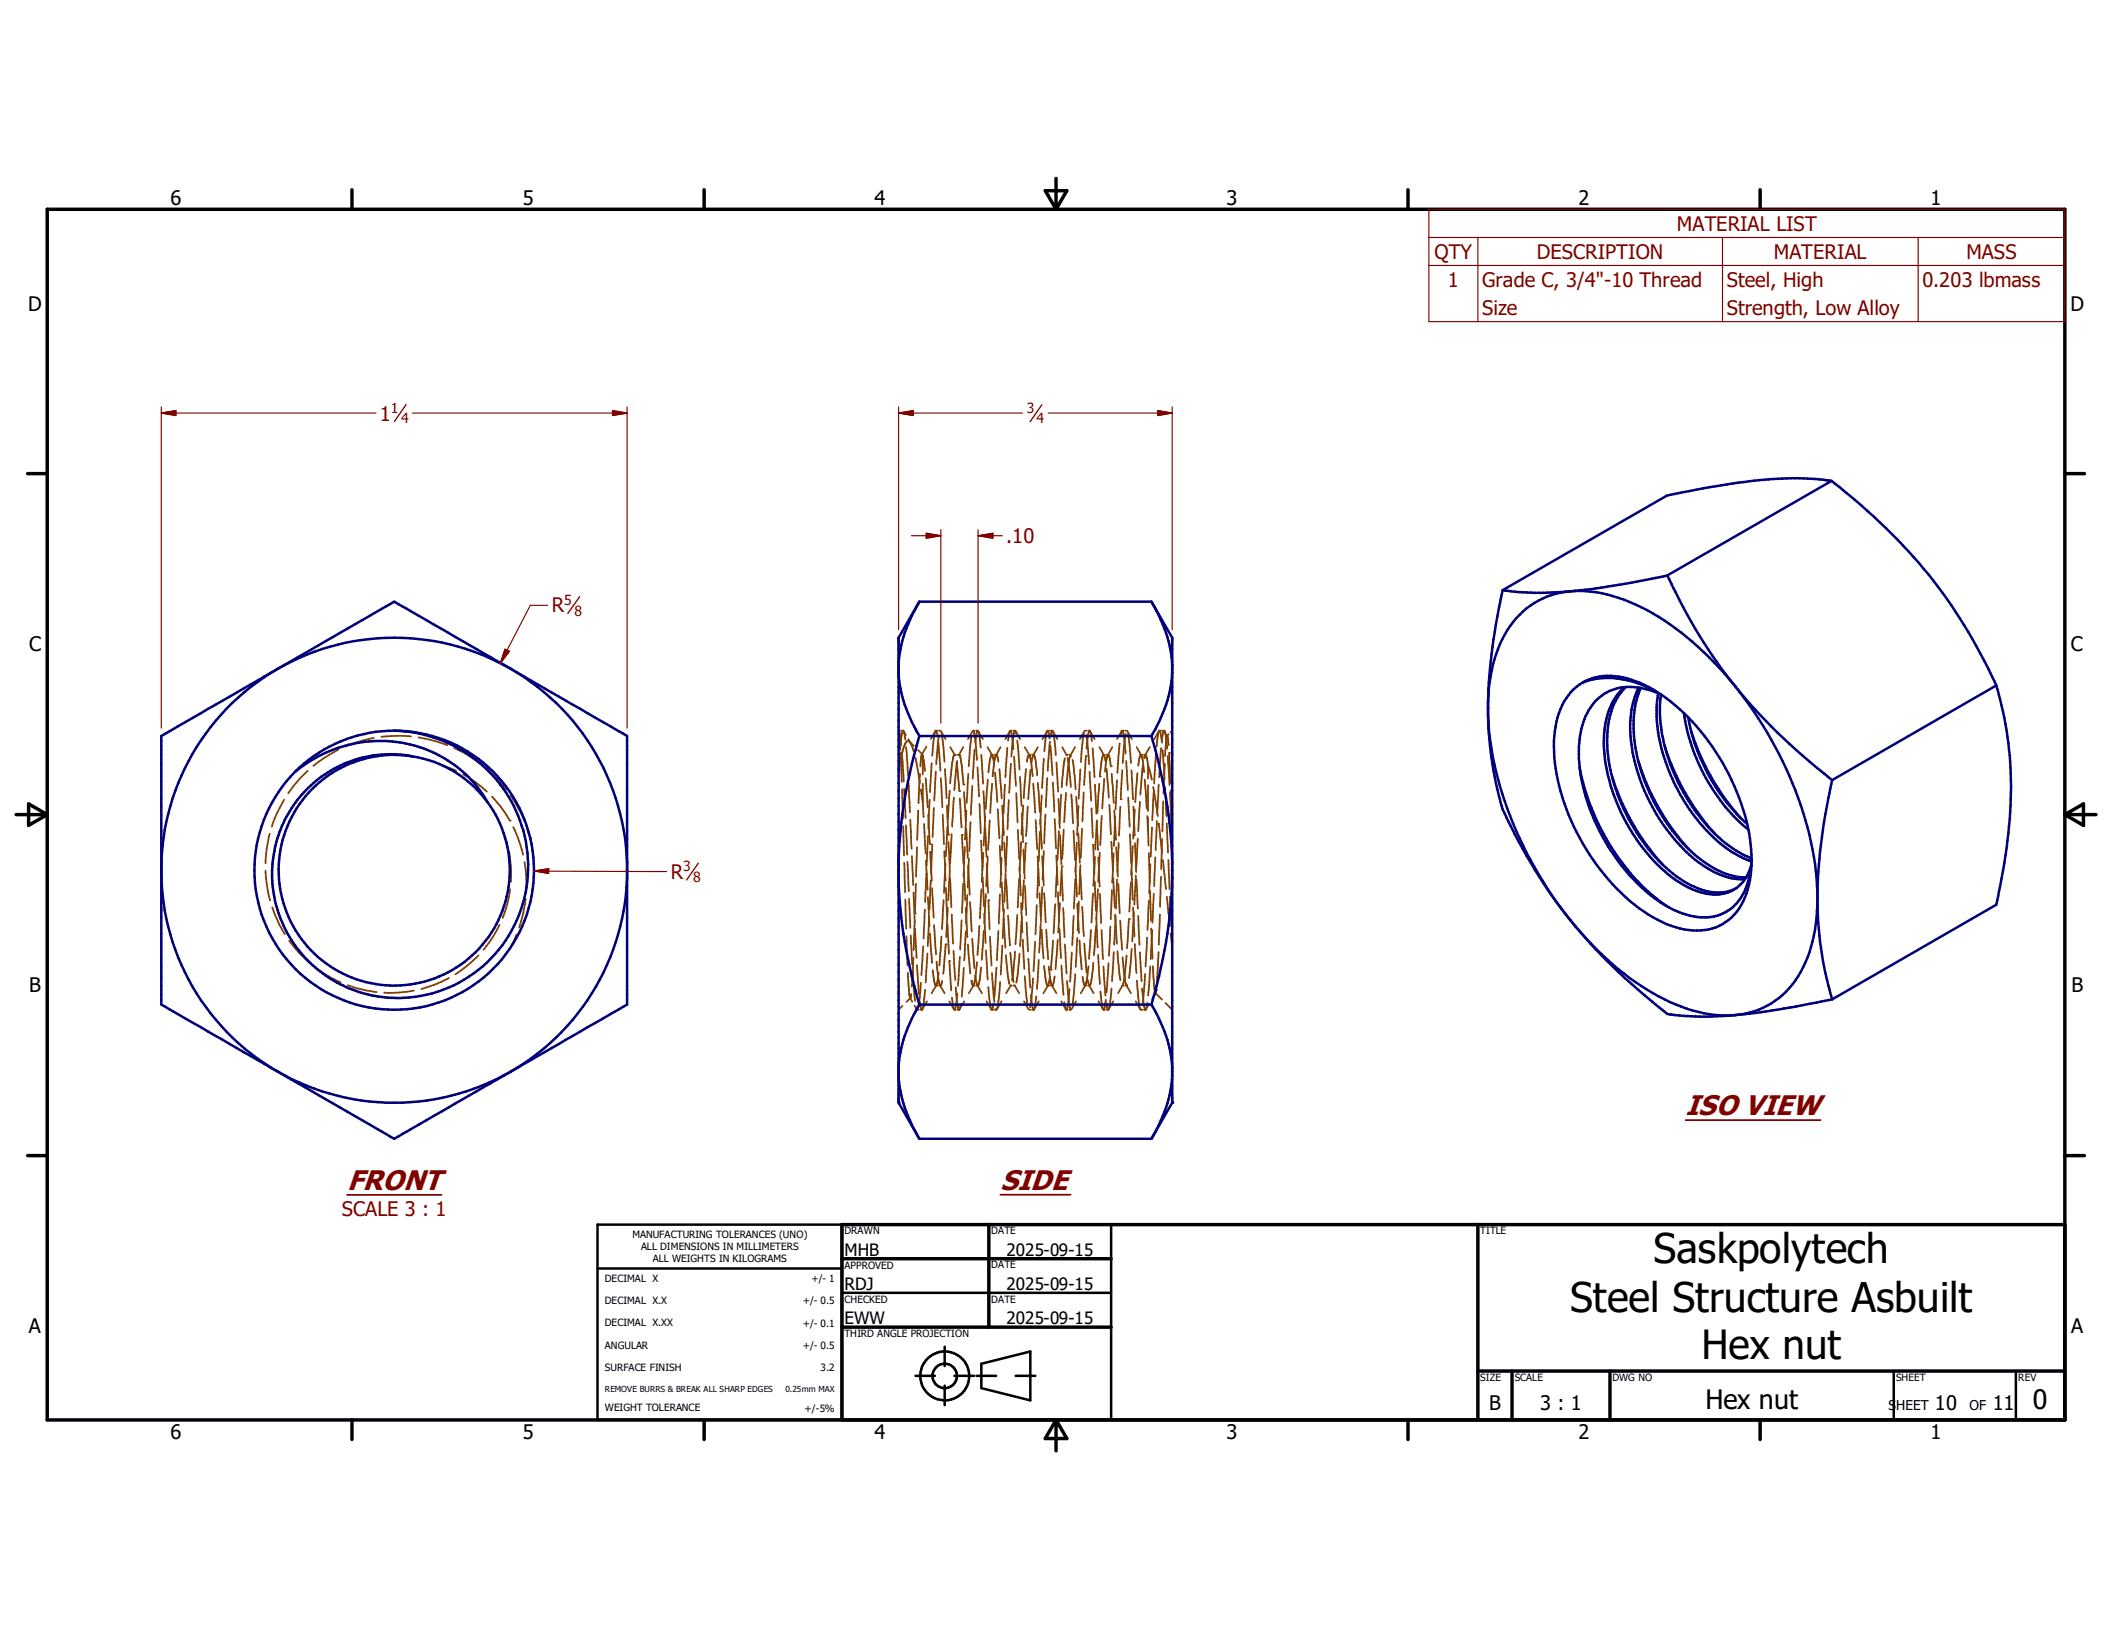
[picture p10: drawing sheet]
<svg xmlns="http://www.w3.org/2000/svg" width="279mm" height="216mm" viewBox="0 0 279 216" stroke-linecap="round" stroke-linejoin="round" font-family="sans-serif">
<g fill="none" stroke="#804000" stroke-width=".23">
<path d="M44.8 99.3l-1.9 1.1-1.4 1.1M49.5 97.7l-2.3 .6-1.5 .6M54.5 97.5h-1.9l-2.1 .1M55.5 97.7l2.1 .4 1.7 .6M60.2 99.1l1.3 .6 2.1 1.4M119.1 96.8l.1 .5 .2 1.4M119.2 96.8h-.2l.2 1.9M119.3 99.7l.2 3.9M119.5 96.8h.2M119.5 99.6l.2 3.9M119.6 96.8l-.1 .5-.3 2M119.7 96.8l.2 1.2"/>
<path d="M119.7 96.8l.3 .6M120 98.9l.3 3.9M120.3 97.9l.3 .5M120.5 98.3l.6 .5M121.1 99.5l-.3-.8a.54 .54 0 0 0-.7-.5l-.2 .3-.4 1.2M121.6 99.3l.6 .6M122.1 99.9h.1M122.2 99.9h.1M122.2 100l.1 .2M122.7 98.9l-.6 1.2-.2 1.4M123.9 96.8l-.2 1.3-.2 2M123.9 96.8l-.6 1.1"/>
<path d="M124 96.8l.2 .5M124.2 96.8h-.3M124.3 98.2l.3 3.9M124.4 96.8h.2M124.4 97.4l-.4 3.8M124.6 96.8l.7 1.1M124.7 97.1l.3 1.9 .1 1.9M125.9 99l.6 1.1M126.4 100h.3M126.4 100a10.8 10.8 0 0 0-.5 3.3v.5M126.4 100h.1M126.9 100h.2"/>
<path d="M127.6 99l-.6 1.1M128.7 97.6h.1M128.7 97.6l-.4 3.9M128.9 96.8l-.7 1.1M128.9 96.8h.2M129 96.8l.2 1.5 .2 2.4M129.1 99.3l-.2 3.8M129.3 96.8h.2M129.5 96.8l-.1 .3-.2 1.2M129.5 96.8l.2 .4 .2 1.8M129.6 96.8l.6 1.1M130 100l.2 3.8"/>
<path d="M130.8 99l.7 1.1M131.4 100h.1M131.6 100h-.3l-.1 .6-.2 1.7M131.8 100h.2M132 100l-.3 .8-.2 2M132.6 99l-.7 1.1M133.5 99.1l-.3 3.8M133.8 96.8l-.6 1.1M133.9 96.8l.1 .4 .2 1M134.1 96.8h-.3l-.3 1.3M134.2 98.2l.1 1M134.2 98.2l-.2 2"/>
<path d="M134.3 96.8h.2M134.5 96.8l.6 1.1M134.6 97.1h.1M134.6 97.1l-.1-.3-.2 .2-.1 1.2M134.8 98.1l.3 3.8M135.8 99l.6 1.1M136.5 100a.41 .41 0 0 0-.4 .5l-.1 .4M136.7 100h.2M136.9 100h.1a7.1 7.1 0 0 1 .4 2.7M136.9 100h.1M137.5 99l-.6 1.1M138.7 96.8h.1a.95 .95 0 0 1 .2 1h.1"/>
<path d="M138.7 96.8l-.2 1.1-.1 1.6M138.7 96.8l-.6 1.1M138.8 96.8h.2M139.1 98.3l-.3 3.8M139.2 98.8l.2 3.9M139.2 96.8h.2M139.2 97.3h.1M139.4 96.8l-.2 .5M139.4 96.8l.1 .1M139.5 96.9l.1 .5 .3 2.6M139.5 96.8l.6 1.1M140.7 99l.6 1.1"/>
<path d="M141.3 100h.2M141.7 100h.2M142.4 99l-.6 1.1M143.6 97.1l-.4 3.8M143.7 96.8l-.6 1.1M143.7 96.8h.2M143.9 97.4l.4 3.8M144.2 96.8h.2M144.3 96.8l-.2 .8-.2 1.6M144.4 96.8l.3 1.3M144.4 96.8l.6 1.1M144.7 99.1l.3 3.8"/>
<path d="M145.7 99l.6 1.1M146.2 100h.2M146.2 100h.1M146.6 100h.2l-.3 .8-.1 1.4M147.4 99l-.7 1.1M148.3 98.5l-.3 3.9M148.6 96.8h.1l.1 .1 .1 .4 .2 2.5M148.6 96.8l-.2 .7M148.6 96.8l-.6 1.1M148.7 96.8h.2M149.1 96.8h.2M149.1 97.2l-.4 3.9"/>
<path d="M149.3 96.8l.7 1.1M149.4 97.2l.4 3.9M150.6 99l.6 1.1M151.1 100l-.2 .5-.1 .9M151.3 100h-.2l.3 .6 .2 1.7M151.6 100l.2 .1 .3 1.3M152.3 99l-.6 1.1M153.1 99.9l-.2 3.9M153.5 96.9l.1-.1 .1 .1 .2 1.5M153.5 96.9l-.3 2M153.5 96.8l-.6 1.1M153.6 96.8h.2"/>
<path d="M153.8 99.1l-.2 3.8M153.9 98.1h.1M154 99.4l.3 3.8M154 96.8h.3M154.2 96.8l-.3 1.3M154.3 96.8l.1 .6 .2 1.8M154.3 96.8l.1 .3M154.5 97.3l.2 .2M154.6 97.5l-.2 2.7M154.6 97.5h.1M154.7 97.5l.1 1.2M154.8 97.2l-.2 .3"/>
<path d="M154.9 99.7h.1M154.9 99.7l.2 4M155.3 96.8l-.2 .2M35.2 115.3l.2 1.9 .4 2M35.7 110.4l-.4 2-.1 1.9M35.8 119.2h.1M37.6 105.9l-.9 1.8-.7 1.8M40.8 102.1l-1.5 1.5-1.1 1.5M58.7 101.4l1.8 .7M61.4 102.6l1.6 1 1.5 1.3M64.4 101.7h.1M64.4 101.7l1.5 1.5 1.2 1.4"/>
<path d="M65.2 105.5a14.7 14.7 0 0 1 2.3 3.2M66.6 110l.6 1.9M67.4 112.9l.3 2.2v1.7M67.5 108.7h.1M67.6 117.8l-.4 2-.6 1.8M67.7 105.4l1.3 2.3 .5 1.2M68 109.6l.6 1.3 .7 2.3M69.5 114.2l.2 1.6v2.3M69.6 119a18.5 18.5 0 0 1-.8 3.9M69.8 109.8l.6 1.9M119.2 100.3l-.2 1.9 .3-1.7M119.5 104.5l.1 3.9"/>
<path d="M119.7 109.4l.1 3.9M119.8 114.3l.1 3.9M119.8 104.5l.2 3.9M119.9 119.1l.2 3.9M120 109.3l.2 3.9M120.2 114.2l.2 3.9M120.4 103.8l.1 3.8M120.4 119l.2 3.9M120.6 108.6l.2 3.8M120.8 113.4l.2 3.8M121 118.2l.2 3.9M121.3 100.3l.6 3.4"/>
<path d="M121.3 117.1l-.1 3.9M121.5 112.2l-.1 3.9M121.6 107.4l-.1 3.9M121.9 102.5l-.2 3.9M122 104.5l.3 1.7M122.3 100.2v2.4M122.3 103.8v2.4M122.3 100.2l.2 1.9M122.3 106.2l.1 2M122.4 109.1l.2 3.9M122.5 102.1h.1M122.6 113h.1"/>
<path d="M122.6 103.1l.3 3.9M122.7 114l.2 3.9M122.7 115.6l-.1 3.9M122.9 110.8h.1M122.9 110.8l-.1 3.8M122.9 118.8l.2 3.9M123 107.9l.2 3.9M123.2 105.9l-.2 3.9M123.2 111.8h.1M123.2 112.8l.2 3.9M123.3 116.6l-.2 3.9M123.4 101.1l-.2 3.8"/>
<path d="M123.5 111.8l-.2 3.9M123.5 117.6l.2 4M123.7 107l-.2 3.9M124 102.2l-.2 3.8M124.6 103l.2 3.9M124.9 107.9l.2 3.9M125 119.2l-.2 3.9M125.1 112.7l.2 3.9M125.2 101.9l.2 3.8M125.3 114.4l-.3 3.9M125.3 117.6l.2 3.9M125.5 106.7l.1 3.8"/>
<path d="M125.5 109.6l-.2 3.8M125.5 109.6h.1M125.6 110.5h.1M125.7 111.5l.1 3.8M125.8 115.4l-.2 3.8M125.8 104.7l-.2 3.9M125.9 116.3l.1 3.9M126.1 110.5l-.2 3.9M126.4 105.6l-.3 3.9M126.7 100.9l.4 3.9M126.8 100.8l-.4 3.9M127.1 104.8h.1"/>
<path d="M127.1 100.1h.1M127.1 100.1l.3 1.1 .2 2.7M127.2 105.7l.2 3.9M127.4 110.6h.1M127.4 110.6l.2 3.9M127.6 117l-.2 3.9M127.6 103.9h.1M127.7 115.4l.2 3.9M127.7 104.9l.2 3.9M127.8 112.2l-.2 3.9M128 109.8l.2 3.8M128 107.3l-.2 3.9"/>
<path d="M128.2 118.5l-.2 3.9M128.3 114.6l.2 3.9M128.3 102.5l-.2 3.9M128.4 113.7l-.2 3.9M128.5 119.5l.2 3.9M128.6 108.9l-.2 3.8M128.8 104.1l-.2 3.8M129.5 101.6l.2 3.9M129.8 106.5l.1 3.9M130 111.3l.1 3.9M130 117.8l-.2 3.9M130.2 116.2l.2 3.9"/>
<path d="M130.3 113l-.2 3.8M130.3 104.8l.2 3.8M130.5 109.6l.2 3.9M130.5 108.1l-.2 3.9M130.6 118.4l-.2 3.9M130.7 113.5h.1M130.7 114.4l.2 3.9M130.8 113.5l-.2 3.9M130.8 103.3l-.2 3.8M131 119.2h.1M131 119.2l.1 3.9M131.1 108.7l-.2 3.9"/>
<path d="M131.4 103.8l-.2 3.9M131.4 100l.1 .1M131.5 100.1l.2 1.3M131.8 102.3l.3 3.9M132 100l.3 .9M132.2 107.2l.2 3.8M132.4 101.9l.3 3.8M132.5 112l.1 2.8M132.5 118.5l-.2 3.8M132.6 114.8l.1 1.1M132.6 114.8l-.1 2.7M132.7 113.6l-.1 1.2"/>
<path d="M132.7 116.8l.2 3.9M132.8 106.7h.1M132.8 106.7l.2 3.9M132.9 108.8l-.2 3.8M133 111.6l.2 3.9M133.1 103.9l-.2 3.9M133.2 115.6l-.1 3.9M133.3 116.5l.2 3.8M133.4 110.8l-.1 3.9M133.6 106l-.1 3.8M133.9 101.2l-.2 3.8M134.3 100.2l.3 3.9"/>
<path d="M134.6 105.1l.2 3.8M134.9 109.9l.1 3.9M135 116.4l-.2 3.8M135.1 114.8l.1 3.8M135.1 102.9l.2 3.8M135.3 119.6l.2 3.9M135.3 111.5l-.2 3.9M135.4 107.7l.2 3.9M135.6 106.7l-.3 3.8M135.6 112.5l.1 3.1M135.6 116.6l-.2 3.9M135.7 115.6l.1 .8"/>
<path d="M135.8 117.3l.2 3.9M135.9 111.7h.1M135.9 111.7l-.2 3.9M135.9 101.9l-.3 3.8M136.2 106.8l-.3 3.9M136.3 100l.3 .8 .2 2M136.5 102l-.3 3.9M136.9 103.8l.3 3.8M136.9 100l-.3 1M137.2 108.6l.2 3.9M137.4 119.9l-.2 3.9M137.5 113.4l.2 3.9"/>
<path d="M137.5 103.7l.3 3.9M137.6 115l-.2 3.9M137.7 118.3l.2 3.8M137.8 110.2l-.2 3.9M137.8 108.6l.2 3.8M138 105.3l-.2 3.9M138.1 117.5l-.2 3.9M138.1 113.4l.2 3.9M138.3 100.5l-.3 3.9M138.3 112.7l-.2 3.8M138.3 118.3l.2 3.9M138.5 107.9l-.2 3.8"/>
<path d="M138.7 103l-.2 3.9M139.5 103.6l.2 3.9M139.7 108.5l.2 3.9M139.8 119.8l-.2 3.8M139.9 113.3l.2 3.9M140 101l.2 3.9M140 114.9l-.1 3.9M140.2 118.2l.1 3.9M140.2 105.8l.2 3.9M140.3 110.1l-.2 3.8M140.4 119.6l-.2 3.9M140.4 110.6l.2 3.9"/>
<path d="M140.6 105.3l-.2 3.8M140.6 115.4l.2 3.9M140.7 114.8h.1M140.7 114.8l-.2 3.8M140.9 109.9l-.2 3.9M141.1 100.4l-.4 3.9M141.2 105l-.2 3.9M141.4 100.4l.5 3.8M141.8 100.2h.1M141.8 100.2l-.2 .9-.3 2.9M141.9 105.2l.3 3.9M142.1 100.7l.4 3.8"/>
<path d="M142.2 110l.2 3.9M142.4 116.5l-.1 3.8M142.5 114.9l.2 3.8M142.6 105.5l.2 3.9M142.7 111.6l-.2 3.9M142.7 119.7l.3 3.9M142.9 110.4l.2 3.9M142.9 106.8l-.2 3.8M142.9 119.4l-.1 3.9M143.1 115.2l.2 3.9M143.1 101.9l-.2 3.9M143.1 114.6l-.1 3.8"/>
<path d="M143.3 109.8l-.1 3.8M143.6 105l-.2 3.8M143.9 100.1h.1M143.9 100.1l-.3 3.9M144.4 102.2l.2 3.9M144.6 107.1l.2 3.8M144.8 111.9h.1M144.8 111.9l.2 3.9M144.8 118.3l-.2 3.9M145 116.8l.2 3.8M145.1 103.9l.1 3.9M145.1 113.5l-.2 3.8"/>
<path d="M145.3 108.7l.2 3.9M145.3 108.7l-.2 3.8M145.4 117.8l-.1 1.7a32.6 32.6 0 0 0 .1 6M145.5 113.6l.2 3.8M145.6 103.8l-.2 3.9M145.7 117.4h.1M145.7 102.8h.1M145.7 118.4l.2 3.8M145.7 112.9l-.2 3.9M146 108.1l-.2 3.8M146.2 100l-.3 .8-.2 2M146.3 100l.2 .8"/>
<path d="M146.3 103.2l-.3 3.9M146.6 101.8l.3 3.9M146.8 100l.2 .4 .2 1.1M146.9 106.6l.3 3.9M147.2 101.5h.1M147.2 111.5l.2 3.8M147.3 102.5l.3 3.9M147.3 117.9l-.1 3.9M147.5 116.3l.2 3.9M147.5 113l-.1 3.9M147.6 107.3l.2 3.9M147.7 108.2l-.1 3.9"/>
<path d="M147.9 112.2l.2 3.9M148 103.3l-.2 3.9M148 116.5l-.2 3.8M148.1 117.1l.2 3.9M148.2 111.7l-.2 3.8M148.4 106.8l-.2 3.9M148.5 105.9h.1M148.7 102l-.2 3.9M149.2 100.8l.2 3.9M149.5 105.6l.1 3.9M149.7 110.5l.1 3.8M149.8 116.9l-.2 3.8"/>
<path d="M149.9 115.3l.2 3.9M149.9 102l.2 3.8M150.1 112.1l-.2 3.8M150.1 105.8v.1M150.2 106.8l.1 3.9M150.3 107.2l-.2 3.9M150.4 111.7l.1 3.8M150.5 115.9l-.2 3.9M150.6 116.5l.1 3.8M150.7 102.4l-.3 3.8M150.7 111.1l-.2 3.9M151 106.2l-.2 3.9"/>
<path d="M151.4 101.4l-.3 3.9M151.6 100.4h.1M151.7 103.3l.2 3.8M151.7 100l-.1 .4M152 108.1l.1 1.9M152.1 110l.1 2M152.1 101.4v1.7M152.1 104v3.4M152.1 108.3v1.7M152.1 101.4l.5 1.9M152.2 113l.1 4M152.2 119.3l-.2 3.9"/>
<path d="M152.4 118l.1 4M152.4 114.5l-.2 3.8M152.6 109.6l-.2 3.9M152.8 104.2l.6 3.9M152.9 104.8l-.3 3.8M152.9 118.4l-.2 3.8M153.1 113.6l-.2 3.8M153.3 108.7l-.2 3.9M153.5 109.1l.4 3.8M153.5 103.9l-.2 3.9M153.8 116.1l-.1 4M153.9 111.1l-.1 4"/>
<path d="M154 113.9l.5 3.9M154.1 106.1l-.1 4M154.3 101.1l-.2 4M154.3 104.2l.2 3.9M154.6 118.8l.4 3.8M154.6 109l.1 3.9M154.7 100.1l.2 3.9M154.8 113.9l.1 3.9M155 118.8l.2 3.8M155 105l.2 3.8M155.1 103.7h.1M155.1 104.7l.1 4"/>
<path d="M155.2 109.8l.1 1.9v-.8M155.2 109.7l.1 .7M36.1 120.2l.9 2.2 .7 1.3M38.3 124.6a17 17 0 0 0 2.7 2.9M41.7 128.1a14.6 14.6 0 0 0 3.4 2M46.1 130.5a18.6 18.6 0 0 0 3.8 .9M54.8 131.2a16.4 16.4 0 0 1-3.9 .3M59.5 129.5a16.3 16.3 0 0 1-3.7 1.5M63.4 126.5a18.7 18.7 0 0 1-3.1 2.5M66.2 122.5a16.5 16.5 0 0 1-2.1 3.3M68.5 123.8l-.9 1.7M119.6 133.2l-.6 .5"/>
<path d="M120.1 124l.1 3.9M120.3 128.9l.1 2.7 .2 .6M120.6 132.2h.1M120.6 132.2l.3 .5M120.6 132.2l-.5 .5M120.6 123.9l.3 3.9M120.7 131.7l-.1 .4M120.9 128.7l-.1 2M121 126.8v.8a18.3 18.3 0 0 0 .1 4l.1 1M121.2 133.2l.3 .5M121.2 122l-.2 3.8M121.2 121h.1"/>
<path d="M121.2 123l.2 3.9M121.4 133.6v.1M121.4 133.7h.3M121.5 127.9l.2 3.8M121.8 132.7l.3 1M122 130.2l-.3 2.8-.2 .7M122.3 125.3l-.2 3.9M122.5 120.5l-.1 3.8M122.6 131.1l-.3 2.2-.1 .4h-.3M122.8 132.6l-.6 1.1M122.9 126.3l-.3 3.8M123.1 121.5l-.2 3.8"/>
<path d="M123.2 123.6l.3 3.9M123.5 127.5h.1M123.6 128.5l.2 1.5a.45 .45 0 0 0 .4 .5M123.8 122.5l.2 3.9M124.1 130.5l-.7 1.1M124.1 127.4l.2 2.4 .2 .7M124.4 128.9l-.2 1-.2 .6M124.5 130.5h.1h-.2M124.5 130.5l.7 1.1M124.7 124l-.3 3.9M124.8 129.9l-.2 .6M125.3 125.1h.1"/>
<path d="M125.3 125.1l-.4 3.9M125.5 122.4l.2 3.9M125.6 120.2l-.2 3.9M125.8 127.3h.1M125.8 127.3l.2 3.9M125.8 132.6l.6 1.1M126.1 121.1l.2 3.9M126.1 132.1l.3 1.6M126.3 125.9l.3 3.9M126.4 133.7h.1M126.4 133.7h.3M126.6 130.8l.3 2.4 .1 .5"/>
<path d="M126.8 131.6l-.2 1.7-.2 .4M127.1 133.7h-.2M127.2 126.7l-.3 3.9M127.3 133h.1M127.3 133l-.2 .7M127.4 121.9l-.2 3.9M127.7 128.2l-.3 3.8M127.7 132.6l-.6 1.1M127.9 123.4l-.2 3.8M127.9 120.2l.3 3.9M128.2 125.1l.4 3.8M128.7 129.9h.1"/>
<path d="M128.7 129.9l.2 .6h.2M128.8 124.4l.3 3.8M129 130.5h-.1M129 130.5l-.6 1.1M129.2 129.2l.3 1.3M129.4 127.4l-.2 2.3-.2 .8M129.5 130.5l.6 1.1M129.8 122.6l-.3 3.9M130 128.1l-.3 2.3-.1 .1h-.3M130.3 123.3l-.2 3.8M130.4 121l.2 3.9M130.6 125.9l.2 3.9"/>
<path d="M130.7 132.6l.6 1.1M130.9 130.7l.3 2.5 .1 .5M131.2 124l.2 3.9M131.3 133.7h.3M131.4 128.9l.3 3.8M131.6 133l-.2 .7M131.8 133.7h.2M131.9 133.7h.1M132 128.2l-.3 3.8M132.3 123.3l-.2 3.9M132.5 130.1l-.3 3-.2 .6M132.7 132.6l-.6 1.1"/>
<path d="M132.8 125.2l-.2 3.9M133 121.7l-.2 2.6M133 121.7l.2 3.8M133 120.4v1.3M133.3 126.5l.2 2.8 .2 1M133.5 121.3h.1M133.5 121.3l.3 3.9M133.9 130.5h.2M133.9 126.2l.4 3.9M133.9 130.5l-.6 1.1M134.3 130.5h.2M134.4 130.5l.6 1.1"/>
<path d="M134.5 126l-.4 3.9M134.8 121.2l-.3 3.9M135.1 126.3l-.5 3.9M135.4 121.4l-.3 3.9M135.5 124.5l.2 3.8M135.7 132.6l.6 1.1M135.8 129.3l.3 3.9M136 122.2l.2 3.8M136.2 127l.3 3.8M136.3 133.7h.2M136.6 131.8l.1 1.2 .2 .7M136.9 129.6l-.4 3.8"/>
<path d="M136.9 128.6h.1M137 133.7h-.3M137.1 124.7l-.2 3.9M137.3 132l-.3 1.7M137.6 127.1l-.2 3.9M137.6 132.6l-.6 1.1M137.9 122.3l-.2 3.9M138 123.1l.3 3.9M138.3 127.9l.3 2 .1 .6h.3M138.6 123.1l.3 3.9M138.9 130.5h-.1M138.9 130.5l-.7 1.1"/>
<path d="M138.9 128l.2 1.7 .3 .8h-.2M139.1 129.4l-.2 1.1M139.2 128.4h.1M139.3 130.5l.7 1.1M139.4 130.5h.1M139.5 124.6l-.3 3.8M139.7 129.3l-.2 1.2M140.1 124.5l-.3 3.9M140.4 123l.2 3.9M140.6 132.6l.6 1.1M140.6 127.9l.3 3.8M140.8 120.3l.2 3.8"/>
<path d="M140.9 131.7v.1M141 132.7l.2 1M141.1 125.1l.2 3.8M141.2 133.7h.3M141.4 129.9l.3 3.2 .1 .6M141.7 133.7h.2M141.7 131l-.3 2.4-.1 .3M142 126.2l-.2 3.8M142.2 121.3l-.2 3.9M142.4 129l-.3 3.9M142.5 132.6l-.6 1.1M142.7 124.2l-.2 3.9"/>
<path d="M143 124.6l.3 3.8M143.4 120.1l.2 3.9M143.4 129.4l.2 1 .1 .1h.2M143.6 125l.4 3.8M143.8 130.5h-.1M143.8 130.5l-.6 1.1M144.1 129.8l.2 .7M144.2 128l-.2 1.7-.2 .8M144.3 130.5h.1M144.3 130.5l.6 1.1M144.5 123.2l-.2 3.8M144.8 127.5a8.7 8.7 0 0 1-.4 3h-.2"/>
<path d="M145.2 122.7l-.3 3.8M145.5 126.5l.2 3.8M145.5 132.6l.6 1.1M145.8 131.3l.2 1.8 .1 .5 .1 .1 .3-1.3M145.9 123.2l.2 3.8M146.2 133.7h.2M146.2 128l.3 3.9M146.6 132.8l.2 .9M146.8 127.6l-.2 3.9M146.9 133.7h-.3M147.1 122.7l-.2 3.9M147.3 130.9l-.3 2.2-.1 .6"/>
<path d="M147.5 132.6l-.6 1.1M147.6 126.1l-.3 3.9M147.7 121.2l.3 3.8M147.8 121.3l-.2 3.8M148 126l.4 3.8M148.4 121.9l.3 3.9M148.7 130.5h.2M148.7 126.8l.3 2.6M148.7 130.5l-.6 1.1M149 129.4l.1 .8 .2 .3M149 129.4l-.2 1M149.2 130.5l.6 1.1"/>
<path d="M149.2 126.6l-.2 2.8M149.3 130.5h-.2M149.6 121.7h.1M149.6 121.7l-.3 3.9M149.9 125.7l-.3 3.9M150.1 120.2l.2 3.8M150.2 120.8l-.2 3.9M150.3 125l.3 3.9M150.5 132.6l.6 1.1M150.6 129.9l.3 2.8 .2 1M150.8 121.3l.2 3.9M151 126.1l.2 3.9"/>
<path d="M151.1 133.7h.1M151.1 133.7h.2M151.3 130.9l.2 2 .2 .8M151.7 129l-.3 3.9M151.8 133.7h-.2M152 124.2l-.2 3.8M152 132.8l-.2 .9M152.2 133l-.4 .7M152.4 128l-.3 3.9M152.5 123l.2 4M152.6 123.2l-.2 3.8M152.7 128l.2 2.5 .2 1"/>
<path d="M153.1 131.5l.8 .9M153.1 131.5h.1M153.1 131.5l-.4 .7M153.2 131.1h.1M153.2 131.1l-.1 .4M153.5 126.1l-.2 4M153.7 121.1l-.2 4M154.4 132.9l.9 .8M155.1 123.6l.2 1.9-.1-1.9M155.2 122.6h.1"/>
</g>
<g fill="none" stroke="#000080" stroke-width=".33">
<path d="M35.9 89.1l-14.5 8.4v16.7M36.8 88.6a31 31 0 0 1 30.9 0M36.8 88.6a30.8 30.8 0 0 0 0 53.3M36.8 88.6l15.4-8.9 15.5 8.9M52.2 96.8a18 18 0 0 1 15.6 26.5 17 17 0 0 1-24.6 5.9 16.1 16.1 0 0 1-6.9-16 16.1 16.1 0 0 1 11.7-12.8 15.8 15.8 0 0 1 6.6-.2M52.2 96.8a18.5 18.5 0 0 1 17.9 23.3 18.5 18.5 0 0 1-27.1 11.2 18.5 18.5 0 0 1-3.9-29.1M52.2 96.8a18.7 18.7 0 0 0-13.1 5.4M67.7 88.6a30.9 30.9 0 0 1 15.4 25.6M68.6 89.1l14.5 8.4v35.6l-30.9 17.7-15.4-8.9M21.4 116.3v16.8l15.4 8.8M39.1 102.2a18 18 0 0 1 10.7-4.1 16.3 16.3 0 0 1 14.8 8.1M54.6 100.2a15.1 15.1 0 0 1 10 6"/>
<path d="M54.6 100.2a15.3 15.3 0 0 0-17.6 15.6 15.3 15.3 0 0 0 18.7 14.4 15.3 15.3 0 0 0 10.5-21.1l-.5-1.2-1.1-1.7M83.1 116.3a30.9 30.9 0 0 1-46.3 25.6M155.3 141.9v4.2"/>
</g>
<path d="M46 158.3h12.5" fill="none" stroke="#800000" stroke-width=".23"/>
<circle cx="155.3" cy="146.1" r=".17" fill="#000080"/>
<path d="M155.3 141.9a17.6 17.6 0 0 1-2.8 8.9" fill="none" stroke="#000080" stroke-width=".33"/>
<circle cx="119" cy="146.1" r=".17" fill="#000080"/>
<g fill="none" stroke="#000080" stroke-width=".33">
<path d="M121.8 79.7l-2.8 4.8v61.6l2.8 4.7M121.8 79.7h30.7M121.8 79.7a18.8 18.8 0 0 0-2.7 7.9M152.5 79.7l2.8 4.8v57.4M152.5 79.7a18 18 0 0 1 2.8 8.4M199.1 78.2l1 .1a36 36 0 0 0 7.3 .1M199.1 78.2l-.3 1.2a82 82 0 0 0-1.7 13.6M220.9 76.2l-5.6 1.1-6.6 1M220.9 76.2a68.1 68.1 0 0 0 9 14.7M242.6 63.7l-21.7 12.5M242.6 63.7a42.3 42.3 0 0 0-13 .3l-4 .7-4.8 1-21.7 12.5M242.6 63.7a70.5 70.5 0 0 1 19.2 21.9l2.7 5.2"/>
<path d="M119 89.1a18 18 0 0 0 2.8 8.4M121.8 97.5h30.7M121.8 97.5a64.7 64.7 0 0 0-2.8 16.7M152.5 97.5a64.7 64.7 0 0 1 2.8 16.7M155.3 89.1a18 18 0 0 1-2.8 8.4M197.1 94.6a47.9 47.9 0 0 0 2 12.6l.3 .6a71.1 71.1 0 0 0 8.6 14.1M209.7 90.4a8.1 8.1 0 0 0-3.7 6.5 23.6 23.6 0 0 0 2.5 12.6 28.8 28.8 0 0 0 9.9 11.6 11.7 11.7 0 0 0 7.5 2.1 6.7 6.7 0 0 0 5.5-4.9 17.2 17.2 0 0 0-.2-10.3 31.2 31.2 0 0 0-8.1-13.5M209.7 90.4l.8-.3a12.5 12.5 0 0 1 8.9 1.5M209.7 90.4a7.9 7.9 0 0 1 7-.2 19.5 19.5 0 0 1 6.4 4.3M215.2 91a7.6 7.6 0 0 0-2.2 3.5l-.3 1.2a18.2 18.2 0 0 0 .7 8.4 26.6 26.6 0 0 0 3.6 7.4 18.2 18.2 0 0 0 7.5 6.4 5.6 5.6 0 0 0 5.8-.5 5.4 5.4 0 0 0 1.7-2.6M215.4 91a9.9 9.9 0 0 0-2.5 7.1 24.6 24.6 0 0 0 9.2 18 9.1 9.1 0 0 0 6.3 2.1l1.5-.5M217.1 91.1a13.9 13.9 0 0 0-.8 8.6 24.3 24.3 0 0 0 9.1 14.8 9.4 9.4 0 0 0 5.8 2"/>
<path d="M217.4 91.1a14.8 14.8 0 0 0-.4 9.6 25.4 25.4 0 0 0 6.7 11.8M219.7 91.8a20.2 20.2 0 0 0 1.9 11.4 21.9 21.9 0 0 0 8.6 10.1l1.8 .8M220 92a21.8 21.8 0 0 0 3 13l1.7 2.6 2.2 2.6M220.1 92a8.4 8.4 0 0 0-6.9-.5 7.6 7.6 0 0 0-3.9 6.4 21.5 21.5 0 0 0 1.8 10.4 25.1 25.1 0 0 0 9.7 11.7 9 9 0 0 0 6.8 1.3 6.5 6.5 0 0 0 4.2-5.3l.2-2M220.5 98.8a30.4 30.4 0 0 0 7 12l2.1 1.6 1.2 .8 1.2 .5M223.1 94.5a25 25 0 0 0 8.5 15.4M223.6 95l.5 2a25.2 25.2 0 0 0 2.1 5.4l1.1 1.8 .8 1.3a20.9 20.9 0 0 0 3.4 3.6M224 96.8a31.7 31.7 0 0 0 4.6 9.1l2.1 2.5M229.9 90.9a50.6 50.6 0 0 1 10.6 23.5l.2 1.9 .1 2.7M229.9 90.9a38.2 38.2 0 0 0-13.2-10.8 15.7 15.7 0 0 0-11.2-1.3 11.7 11.7 0 0 0-7.3 7.9 24.8 24.8 0 0 0-.7 11.7 45.3 45.3 0 0 0 3.4 11.6 55.3 55.3 0 0 0 6.5 11l.6 .9M229.9 90.9a76.7 76.7 0 0 0 12.8 12.4M264.5 90.8a48.8 48.8 0 0 1 1.4 20.5l-.5 4-.9 4.5-21.8 12.6"/>
<path d="M264.5 90.8l-21.8 12.5M119 116.3a65.2 65.2 0 0 0 2.8 16.8M155.3 116.3a65.2 65.2 0 0 1-2.8 16.8M209.3 101.7a29.9 29.9 0 0 0 10.6 17.7l1 .7M213.6 102.8l.8 2.4 1.1 2.4a29.8 29.8 0 0 0 4.7 6.9M217.1 100.8a30.7 30.7 0 0 0 4.8 9.5l1.8 2.2M223.7 112.5a12.9 12.9 0 0 0 6.6 3.7h1M240.8 119a19.3 19.3 0 0 1-2.9 10.9 10.6 10.6 0 0 1-8 4.6M240.8 119.8a46.5 46.5 0 0 0 1.9 12.6M242.7 103.3l-.3 1.8a69.9 69.9 0 0 0-1.6 13.9M121.8 133.1h30.7M121.8 133.1a18.4 18.4 0 0 0-2.8 8.3"/>
<path d="M152.5 133.1a18.4 18.4 0 0 1 2.8 8.3M208 121.9l.7 .8M208.7 122.7a79.6 79.6 0 0 0 12.2 11.6l.8 .1a41 41 0 0 0 8.2 .1M209.4 123.5a34 34 0 0 0 14.1 10.1 15.4 15.4 0 0 0 6.4 .9M242.7 132.4a123 123 0 0 1-12.2 2M119.1 143a18.4 18.4 0 0 0 2.7 7.8M155.3 146.1l-2.8 4.7h-30.7"/>
</g>
<path d="M132.5 158.2h9.3M223.3 148.4h17.9" fill="none" stroke="#800000" stroke-width=".23"/>
<g fill="none" stroke="#000" stroke-width=".46">
<path d="M6.3 27.7h267.3v160.4h-267.3zM46.6 25.1v2.6M93.3 25.1v2.6M138.5 25.3h2.8l-1.4 2.4zM139.9 23.6v4.1M186.5 25.1v2.6M233.2 25.1v2.6M3.7 62.7h2.6M273.6 62.7h2.5M2.1 107.9h4.2M3.8 106.5l2.5 1.4-2.5 1.4zM273.6 107.9h4.1"/>
<path d="M273.6 107.9l2.4-1.4v2.8zM3.7 153.1h2.6M273.6 153.1h2.5M111.5 166.7h35.7M111.5 175.8h35.7M131 162.2v13.6M195.8 162.2v25.9M273.6 162.2h-162.1v25.9M46.6 188.1v2.6M93.3 188.1v2.6M139.9 188.1v4.1M139.9 188.1l1.4 2.4h-2.8z"/>
<path d="M186.5 188.1v2.6M195.8 181.6h77.8M200.3 181.6v6.5M213.3 181.6v6.5M233.2 188.1v2.6"/>
</g>
<g fill="none" stroke="#000" stroke-width=".33">
<path d="M79.2 168h32.3M79.2 162.2h32.3v25.9h-32.3zM111.5 171.2h35.7M125.2 178.4v2.5M147.2 162.2v25.9M121.3 182.2h2.6M125.2 183.5v2.6M126.4 182.2h2.6M129.4 182.2h2.6M130 180.6l6.5-1.6v6.5l-6.5-1.6zM134.6 182.2h2.6M250.9 181.6v6.5"/>
<path d="M267.1 181.6v6.5"/>
<circle cx="125.2" cy="182.2" r="1.62"/>
<circle cx="125.2" cy="182.2" r="3.2"/>
</g>
<g fill="none" stroke="#800000" stroke-width=".15">
<path d="M189.3 27.7h84.3v14.9h-84.3zM189.3 31.5h84.3M189.3 35.2h84.3M195.8 31.5v11.1M228.2 31.5v11.1M254.1 31.5v11.1M21.4 54.7h28.4M21.4 54.7l1.9-.3v.6zM21.4 53.9v42.5M54.6 54.7h28.5M81.1 54.4l2 .3-2 .3zM83.1 53.9v42.5"/>
<path d="M119 54.7h16.5M119 54.7l2-.3v.6zM119 53.9v29.5M138.9 54.7h16.4M153.4 54.4l1.9 .3-1.9 .3zM155.3 53.9v29.5M120.8 71h3.8M122.7 70.6l1.9 .4-1.9 .3zM124.6 70.1v25.7M129.6 71h3.2M129.6 71l1.9-.4v.7zM129.6 70.1v25.7"/>
<path d="M66.9 86l.6 .3-1.2 1.5zM72.6 80.2h-2.3l-4 7.6M70.7 115.4h17.6M70.7 115.4l2-.3v.6z"/>
</g>
<path d="M53.8 53.6l-1.6 2.2M138 53.6l-1.5 2.3M76.8 79l-1.6 2.3M92.5 114.3l-1.5 2.3" fill="none" stroke="#800000" stroke-width=".18"/>
<g fill="#800000" stroke="#800000" stroke-width=".15">
<path d="M119 54.7l2-.3v.6z"/>
<path d="M153.4 54.4l1.9 .3-1.9 .3z"/>
<path d="M21.4 54.7l1.9-.3v.6z"/>
<path d="M81.1 54.4l2 .3-2 .3z"/>
<path d="M66.9 86l.6 .3-1.2 1.5z"/>
<path d="M70.7 115.4l2-.3v.6z"/>
<path d="M122.7 70.6l1.9 .4-1.9 .3z"/>
<path d="M129.6 71l1.9-.4v.7z"/>
</g>
<g font-size="5.4">
<text x="219.1" y="167.3">Saskpolytech</text>
<text x="208" y="173.7">Steel Structure Asbuilt</text>
</g>
<text font-size="5.3" x="225.4" y="180">Hex nut</text>
<g font-size="3.8" fill="#800000">
<text x="223.3" y="147.7">ISO VIEW</text>
<text x="46" y="157.6">FRONT</text>
<text x="132.5" y="157.6">SIDE</text>
</g>
<g font-size="3.5">
<text x="225.9" y="186.7">Hex nut</text>
<text x="269.3" y="186.7">0</text>
</g>
<g font-size="2.7">
<text x="22.6" y="27.1">6</text>
<text x="69.3" y="27.1">5</text>
<text x="115.9" y="27.1">4</text>
<text x="162.5" y="27.1">3</text>
<text x="209.1" y="27.1">2</text>
<text x="255.7" y="27.1">1</text>
<text x="3.7" y="41.1">D</text>
<text x="274.3" y="41.1">D</text>
<text x="3.9" y="86.3">C</text>
<text x="274.4" y="86.3">C</text>
<text x="3.9" y="131.4">B</text>
<text x="274.4" y="131.4">B</text>
<text x="3.8" y="176.6">A</text>
<text x="274.4" y="176.6">A</text>
<text x="22.6" y="190.6">6</text>
<text x="69.3" y="190.6">5</text>
<text x="115.9" y="190.6">4</text>
<text x="162.5" y="190.6">3</text>
<text x="197.3" y="186.8">B</text>
<text x="204" y="186.7">3 : 1</text>
<text x="209.1" y="190.6">2</text>
<text x="255.7" y="190.6">1</text>
<text x="256.3" y="186.7">10</text>
<text x="264" y="186.7">11</text>
</g>
<g font-size="2.7" fill="#800000">
<text x="190" y="34.3">QTY</text>
<text x="203.6" y="34.3">DESCRIPTION</text>
<text x="222.2" y="30.6">MATERIAL LIST</text>
<text x="235" y="34.3">MATERIAL</text>
<text x="260.5" y="34.3">MASS</text>
<text x="191.8" y="38">1</text>
<text x="196.3" y="38.1">Grade C, 3/4&quot;-10 Thread</text>
<text x="196.3" y="41.8">Size</text>
<text x="228.8" y="38.1">Steel, High</text>
<text x="228.8" y="41.8">Strength, Low Alloy</text>
<text x="254.7" y="38.1">0.203 lbmass</text>
<text x="50.3" y="55.7">1</text>
<text x="133.3" y="72">.10</text>
<text x="73.1" y="81.1">R</text>
<text x="88.9" y="116.4">R</text>
<text x="45.3" y="161.1">SCALE 3 : 1</text>
</g>
<g font-size="2.3">
<text x="111.9" y="166.4">MHB</text>
<text x="133.3" y="166.3">2025-09-15</text>
<text x="111.9" y="170.9">RDJ</text>
<text x="133.3" y="170.9">2025-09-15</text>
<text x="111.9" y="175.4">EWW</text>
<text x="133.3" y="175.4">2025-09-15</text>
</g>
<g font-size="1.9" fill="#800000">
<text x="51.8" y="54.7">1</text>
<text x="53.1" y="56.1">4</text>
<text x="136" y="54.7">3</text>
<text x="137.3" y="56.1">4</text>
<text x="74.8" y="80.1">5</text>
<text x="76.1" y="81.5">8</text>
<text x="90.5" y="115.4">3</text>
<text x="91.8" y="116.8">8</text>
</g>
<g font-size="1.8">
<text x="250.2" y="186.7">SHEET</text>
<text x="260.9" y="186.7">OF</text>
</g>
<g font-size="1.3">
<text x="83.8" y="164">MANUFACTURING TOLERANCES (UNO)</text>
<text x="84.9" y="165.6">ALL DIMENSIONS IN MILLIMETERS</text>
<text x="86.5" y="167.2">ALL WEIGHTS IN KILOGRAMS</text>
<text x="111.9" y="163.5">DRAWN</text>
<text x="131.3" y="163.5">DATE</text>
<text x="131.3" y="168">DATE</text>
<text x="196.1" y="163.5">TITLE</text>
<text x="80.1" y="169.8">DECIMAL X</text>
<text x="80.1" y="172.8">DECIMAL X.X</text>
<text x="106.3" y="172.8">+/- 0.5</text>
<text x="107.5" y="169.8">+/- 1</text>
<text x="111.9" y="172.6">CHECKED</text>
<text x="111.9" y="168">APPROVED</text>
<text x="131.3" y="172.6">DATE</text>
<text x="80.1" y="175.7">DECIMAL X.XX</text>
<text x="80.1" y="178.6">ANGULAR</text>
<text x="106.3" y="175.7">+/- 0.1</text>
<text x="106.3" y="178.6">+/- 0.5</text>
<text x="111.9" y="177.1">THIRD ANGLE PROJECTION</text>
<text x="80.1" y="181.6">SURFACE FINISH</text>
<text x="108.7" y="181.6">3.2</text>
<text x="196.1" y="182.9">SIZE</text>
<text x="200.7" y="182.9">SCALE</text>
<text x="213.6" y="182.9">DWG NO</text>
<text x="251.2" y="182.9">SHEET</text>
<text x="267.4" y="182.9">REV</text>
<text x="80.1" y="186.9">WEIGHT TOLERANCE</text>
<text x="106.6" y="187">+/-5%</text>
</g>
<g font-size="1.1">
<text x="80.1" y="184.3">REMOVE BURRS &amp; BREAK ALL SHARP EDGES</text>
<text x="104.1" y="184.4">0.25mm MAX</text>
</g>
</svg>
